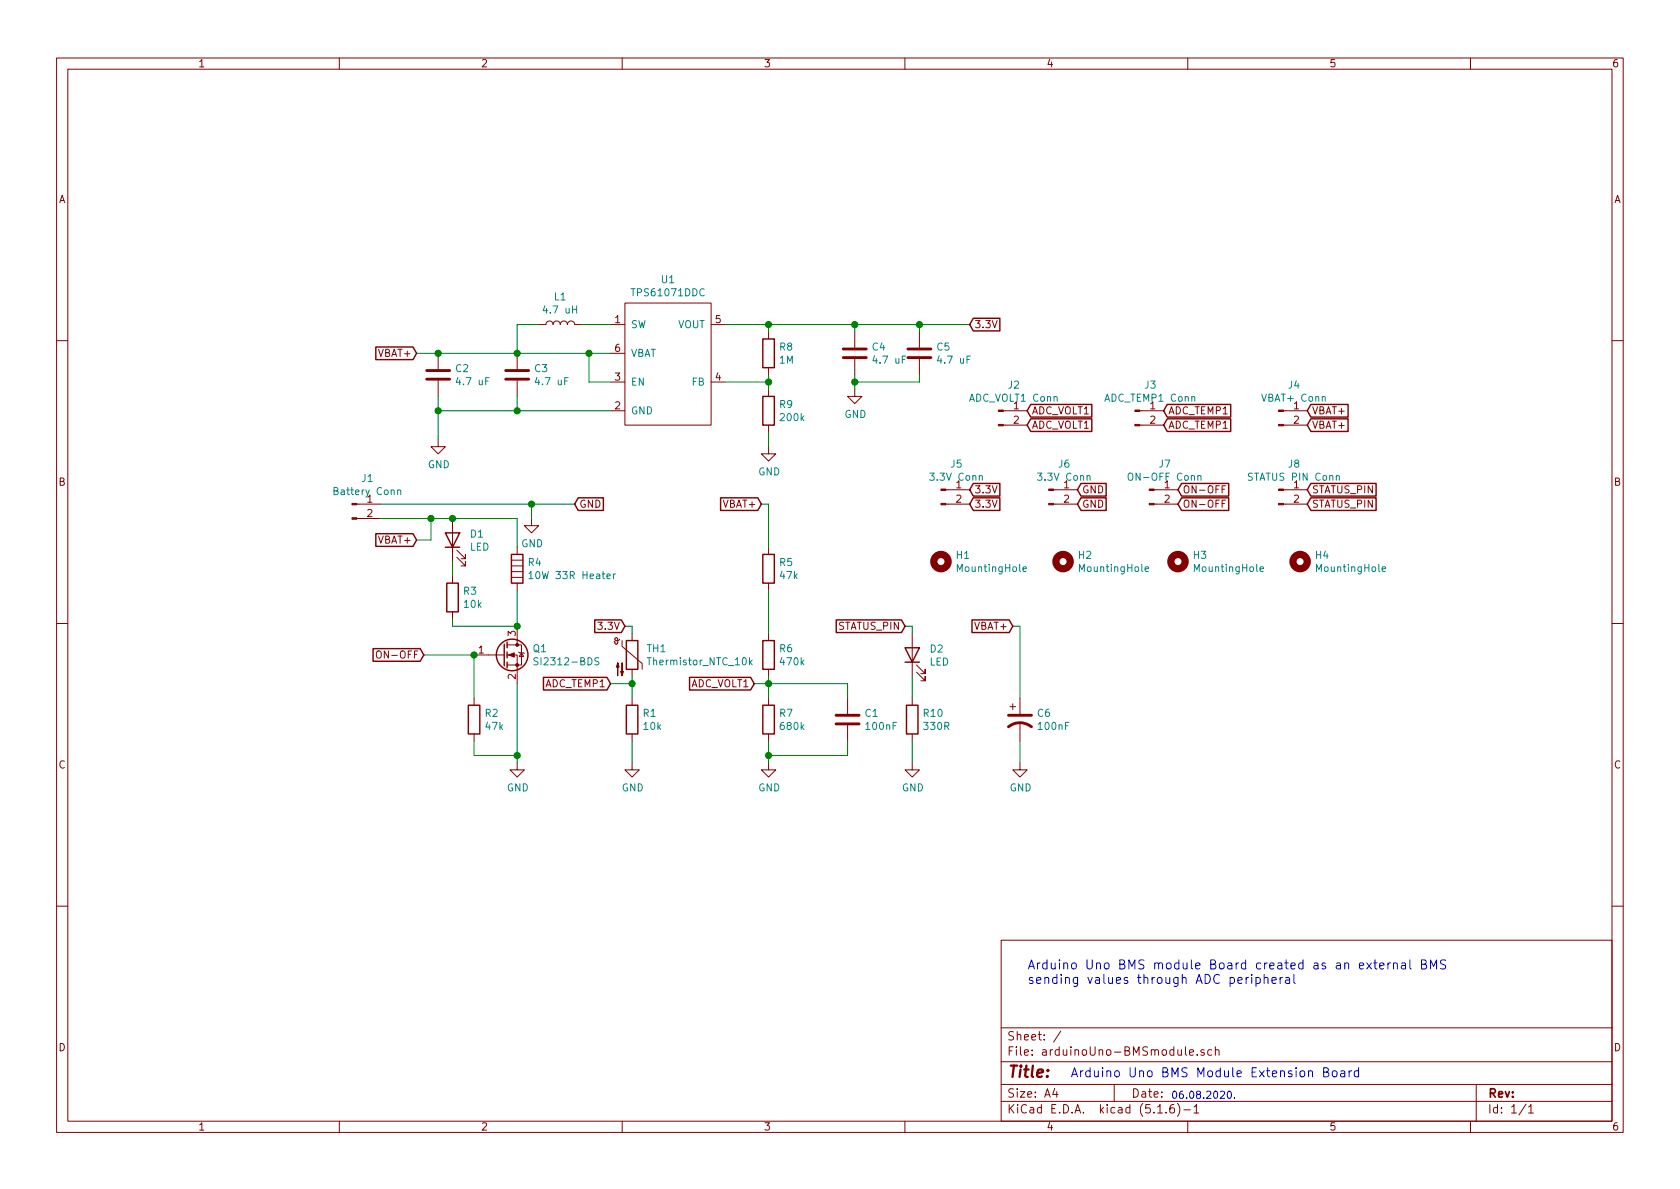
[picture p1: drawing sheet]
<svg xmlns="http://www.w3.org/2000/svg" width="297mm" height="210mm" viewBox="0 0 297 210" stroke-linecap="round" stroke-linejoin="round" font-family="sans-serif">
<g fill="none" stroke="#840000" stroke-width=".18">
<path d="M10 10.3h277v189.9h-277zM12 12.2h273v186.1h-273zM60 10.3v1.9M110 10.3v1.9M160 10.3v1.9M210 10.3v1.9M260 10.3v1.9M95.2 57.4h1.3a.63 .63 0 0 1 .7-.6 .63 .63 0 0 1 .6 .6 .63 .63 0 0 1 .6-.6 .63 .63 0 0 1 .7 .6 .63 .63 0 0 1 .6-.6 .63 .63 0 0 1 .6 .6 .63 .63 0 0 1 .7-.6 .63 .63 0 0 1 .6 .6h1.3M107.9 57.4h2.6M110.5 53.6h15.2v21.6h-15.2zM125.7 57.4h2.6M135.9 58.7v1.2"/>
<path d="M151.1 58.7v2.8M162.6 58.7v2.8M10 60.2h2M77.5 77.7v1.3h1.2l-1.2 1.3-1.3-1.3h1.3M77.5 62.5v2.8M77.5 67.3v2.8M91.4 62.5v2.8M91.4 67.3v2.8M107.9 72.6h2.6M107.9 67.6h2.6M107.9 62.5h2.6M125.7 67.6h2.6"/>
<path d="M135.9 79v1.3h1.3l-1.3 1.2-1.3-1.2h1.3M135.9 65v1.3M135.9 68.8v1.3M135.9 75.2v1.2M151.1 68.8v1.3h1.3l-1.3 1.3-1.2-1.3h1.2M151.1 63.5v2.8M162.6 63.5v2.8M177.4 75.2h4.2M177.4 72.6h4.2M201.5 75.2h4.2M201.5 72.6h4.2M226.9 75.2h4.2"/>
<path d="M226.9 72.6h4.2M285 60.2h2M63.1 89.1h4.2M63.1 91.7h4.2M80 91.7v7.6M80.8 98.5l1.5 1.6v-.8v.8h-.8M80.8 97.3l1.5 1.5v-.8v.8h-.8M90.4 99.1h2.1M91.4 96.8v1.2M94 91.7v1.3h1.2l-1.2 1.2-1.3-1.2h1.3M135.9 96.8v1.2M167.2 89.1h4.2"/>
<path d="M167.2 86.6h4.2M186.3 89.1h4.2M186.3 86.6h4.2M204.1 89.1h4.2M204.1 86.6h4.2M216.1 89h.4M216.1 86.5h.4M216.7 88.4h-.6v1.3M216.7 85.9h-.6v1.3M226.9 89.1h4.2M226.9 86.6h4.2M10 110.3h2"/>
<path d="M66.6 115.3l.3-.2a.47 .47 0 0 1 .5 .4l-.1 .7-.2 .2-.4-.1a1 1 0 0 1-.1-1zM80 101.8v1.3M80 108.2v1.3M83.8 115.8h5.4M89.7 115.8h1.7v5.1M89.7 114h2.5v3.6h-2.5M90.4 102.1h2.1M90.4 101.1h2.1M90.4 100.1h2.1M91.4 103.1v1.3M91.4 110.7v3.3M91.7 115.3l.1 .1h.8l.1 .2"/>
<path d="M92.2 115.4l.4 .7h-.8zM109.6 113l-.3 .3h-.3l-.3-.1v-.3l.3-.1 .2 .1v.8l-.2 .2-.3-.1v-.3l-.1-.1M110 113.3v1l3.5 3v1.1M111.8 112v1.3M111.8 118.4v1.2M135.9 103.1v1.3M135.9 112v1.3M135.9 118.4v1.2M161.3 112v7.6M162.1 118.9l1.5 1.5v-.8v.8h-.8M162.1 117.6l1.5 1.5v-.7v.7h-.8M285 110.3h2"/>
<path d="M83.8 123.4v1.3M83.8 129.8v1.3M91.4 134.9v1.2h1.3l-1.3 1.3-1.2-1.3h1.2M111.8 134.9v1.2h1.2l-1.2 1.3-1.3-1.3h1.3M111.8 123.4v1.3M111.8 129.8v1.3M135.9 134.9v1.2h1.3l-1.3 1.3-1.3-1.3h1.3M135.9 123.4v1.3M135.9 129.8v1.3M149.9 123.4v2.8M149.9 128.3v2.8M161.3 134.9v1.2h1.3l-1.3 1.3-1.3-1.3h1.3"/>
<path d="M161.3 123.4v1.3M161.3 129.8v1.3M178.6 125h1M179.1 124.5v1M180.3 134.9v1.2h1.3l-1.3 1.3-1.2-1.3h1.2M180.3 123.4v2.8M180.3 127.8v3.3M10 160.2h2M177 166.3h108v32h-108zM285 160.2h2M60 198.3v1.9M110 198.3v1.9"/>
<path d="M160 198.3v1.9M177 194.8h108M177 191.8h108M177 187.8h108M177 181.8h108M186.5 192.5l-.4 1h1M186.8 193v1M187.6 182.3l-1.3 2M197 191.8v3M204.7 196.8h.8M206.2 196.7v.1M207.5 195.3a.59 .59 0 0 0-.7 .7v.5l.2 .2 .4 .1 .2-.1 .1-.5-.2-.2-.4-.1-.3 .3"/>
<path d="M208.2 195.1a1.71 1.71 0 0 1 0 2.3M209.3 196.3h1.2M209.6 185.1v1.3l.2 .2M210 198.3v1.9M210.3 186.1l.7-.1v-.3l-.5-.1-.2 .2 .1 .7h.6M211.1 195.8l.4-.5v1.5M211.1 196.8h.9M211.7 186.5v.1M212.9 185.7a.37 .37 0 0 0-.6 .1l.1 .2 .5 .2 .1 .1-.2 .3-.5-.1M214.2 185.7l-.4-.1-.3 .3 .2 .6h.5M214.9 185.7h.1a.37 .37 0 0 1 .5 .1v.8M214.9 185.1v1.5"/>
<path d="M260 198.3v1.9M261 191.8v6.5M269.8 195.2l-1.2 2M270.3 195.8l.4-.5v1.5M270.3 196.8h.8"/>
</g>
<g fill="#840000" stroke="#840000" stroke-width=".18">
<path d="M226.1 89h.8v.3h-.8z"/>
<path d="M226.1 86.5h.8v.2h-.8z"/>
<path d="M62.2 91.6h.9v.2h-.9z"/>
<path d="M62.2 89h.9v.3h-.9z"/>
<path d="M176.5 75.1h.9v.2h-.9z"/>
<path d="M176.5 72.5h.9v.3h-.9z"/>
<path d="M226.1 75.1h.8v.2h-.8z"/>
<path d="M226.1 72.5h.8v.3h-.8z"/>
<path d="M200.7 75.1h.8v.2h-.8z"/>
<path d="M200.7 72.5h.8v.3h-.8z"/>
<path d="M203.2 89h.9v.3h-.9z"/>
<path d="M203.2 86.5h.9v.2h-.9z"/>
<path d="M185.4 89h.9v.3h-.9z"/>
<path d="M185.4 86.5h.9v.2h-.9z"/>
<path d="M166.4 89h.8v.3h-.8z"/>
<path d="M166.4 86.5h.8v.2h-.8z"/>
<path d="M109.2 117.2l.3 .8h-.5l.2-.8v2.3z"/>
<path d="M110 117.2v2.3l-.3-.8h.5l-.2 .8z"/>
<path d="M89.9 115.8l1-.4v.8z"/>
<circle cx="91.4" cy="117.6" r=".25"/>
<circle cx="91.4" cy="114" r=".25"/>
</g>
<g fill="none" stroke="#008484" stroke-width=".18">
<path d="M233.8 70.3l.2-.2 .3 .1v.8M70.3 86.8l.2-.2 .3 .1 .1 .8M70.3 86.6v.9M173.2 84.2l.1-.1h.3l.1 .8M192.2 84.2l.2-.1h.3v.8M199.5 83.8a.45 .45 0 0 1 .8 0 .88 .88 0 0 1-.3 1.1h-.4a1.07 1.07 0 0 1-.1-1.1zM211.8 84.2l.2-.1h.3v.8M236.3 84.2l.1-.1h.4v.8M93.5 101.4l.4-.3v1.2M93.5 102.3h.7M95.1 116.4l-.5-.1-.2 .3 .1 .3 .6 .2v.3l-.2 .2-.5-.1M105.9 116.4l-.5-.1-.2 .1v.3l.1 .2 .5 .1 .1 .3-.3 .3-.4-.1"/>
<path d="M108.5 101.5v.8M108.8 101.5l-.3 .2M132.5 116.3v1.3M132.6 117.1l.4 .5M133 116.7l-.5 .5M180.9 100.6l.6-.1-.1-.2-.3-.1-.2 .2v.6h.5M202.5 100.6l.6-.1-.1-.2-.3-.1-.2 .2v.6h.5M222.8 100.6l.6-.1-.1-.2-.3-.1-.2 .2 .1 .6h.4M244.4 100.6l.6-.1-.1-.2-.3-.1-.2 .2v.6h.5"/>
</g>
<g fill="none" stroke="#840000" stroke-width="1.3">
<circle cx="166.4" cy="99.3" r="1.27"/>
<circle cx="188" cy="99.3" r="1.27"/>
<circle cx="208.3" cy="99.3" r="1.27"/>
<circle cx="229.9" cy="99.3" r="1.27"/>
</g>
<path d="M75.4 67.1h4.1M75.4 65.5h4.1M89.4 67.1h4.1M89.4 65.5h4.1M149.1 63.2h4.1M149.1 61.7h4.1M160.5 63.2h4.1M160.5 61.7h4.1M147.8 126.5h4.1M147.8 128h4.1M178.3 128.5a3.3 3.3 0 0 1 4.1 0M178.3 126.5h4.1" fill="none" stroke="#840000" stroke-width=".51"/>
<g fill="none" stroke="#840000" stroke-width=".25">
<path d="M134.9 59.9h2v5.1h-2zM172.1 56.3h4.7v2.2h-4.7l-.7-1.1zM66.4 61.4h6.6l.7 1.1-.7 1.1h-6.6zM134.9 70.1h2v5.1h-2zM182.2 71.5h10.8v2.3h-10.8l-.6-1.2zM182.2 74.1h10.8v2.2h-10.8l-.6-1.1zM206.4 71.5h11.2v2.3h-11.2l-.7-1.2zM206.4 74.1h11.2v2.2h-11.2l-.7-1.1zM231.8 71.5h6.6v2.3h-6.6l-.7-1.2zM231.8 74.1h6.6v2.2h-6.6l-.7-1.1zM66.4 94.4h6.6l.7 1.1-.7 1.1h-6.6zM78.7 94.2h2.6l-1.3 2.6z"/>
<path d="M78.7 96.8h2.6M90.4 98h2.1v5.1h-2.1zM102.2 88h4.5v2.3h-4.5l-.6-1.2zM127.4 88h6.6l.6 1.1-.6 1.2h-6.6zM134.9 98h2v5.1h-2zM172.1 85.5h4.7v2.2h-4.7l-.7-1.1zM172.1 88h4.7v2.3h-4.7l-.7-1.2zM191.1 85.5h4.5v2.2h-4.5l-.6-1.1zM191.1 88h4.5v2.3h-4.5l-.6-1.2zM208.9 88h8.3v2.3h-8.3l-.6-1.2zM208.9 85.5h8.3v2.2h-8.3l-.6-1.1zM231.8 88h11.5v2.3h-11.5l-.7-1.2z"/>
<path d="M231.8 85.5h11.5v2.2h-11.5l-.7-1.1zM66 114.7h8.3l.6 1.1-.6 1.1h-8.3zM79 103.1h2v5.1h-2zM89.2 113.9v3.8M89.7 113.5v1M89.7 115.3v1M89.7 117.1v1M96.1 119.8h11.2l.6 1.1-.6 1.1h-11.2zM105.2 109.6h4.7l.6 1.1-.6 1.2h-4.7zM110.7 113.3h2.1v5.1h-2.1zM121.9 119.8h10.8l.6 1.1-.6 1.1h-10.8zM134.9 113.3h2v5.1h-2z"/>
<path d="M147.9 109.6h11.5l.6 1.1-.6 1.2h-11.5zM160 114.5h2.6l-1.3 2.6zM160 117.1h2.6M171.9 109.6h6.5l.7 1.1-.7 1.2h-6.5zM82.8 124.7h2v5.1h-2zM110.7 124.7h2.1v5.1h-2.1zM134.9 124.7h2v5.1h-2zM160.3 124.7h2v5.1h-2z"/>
<circle cx="90.6" cy="115.8" r="2.79"/>
</g>
<g fill="none" stroke="#008400" stroke-width=".18">
<path d="M95.2 57.4h-3.8v5.1M102.9 57.4h5M128.3 57.4h43.1M135.9 57.4v1.3M151.1 57.4v1.3M162.6 57.4v1.3M73.7 62.5h34.2M77.5 70.1v7.6M77.5 72.6h30.4M91.4 70.1v2.5M104.1 62.5v5.1h3.8M128.3 67.6h7.6"/>
<path d="M135.9 66.3v2.5M135.9 76.4v2.6M151.1 66.3v2.5M162.6 66.3v1.3h-11.5M67.3 91.7h24.1v5.1M67.3 89.1h34.3M76.2 91.7v3.8h-2.5M80 99.3v2.5M94 89.1v2.6M134.6 89.1h1.3v7.7M74.9 115.8h8.9v7.6M91.4 104.4v6.3h-11.4v-1.2"/>
<path d="M110.5 110.7h1.3v1.3M111.8 119.6v3.8M135.9 104.4v7.6M135.9 119.6v3.8M160 110.7h1.3v1.3M161.3 119.6v3.8M179.1 110.7h1.2v12.7M83.8 131.1v2.5h7.6M91.4 120.9v14M107.9 120.9h3.9M111.8 131.1v3.8M133.3 120.9h16.6v2.5"/>
<path d="M135.9 131.1v3.8M149.9 131.1v2.5h-14M161.3 131.1v3.8M180.3 131.1v3.8"/>
</g>
<g fill="none" stroke="#0000c2" stroke-width=".18">
<path d="M221.3 172.3v.2M221.3 172.8v1.1M222.1 172.9l.4-.1 .3 .3v.5l-.1 .2h-.6M222.1 172.8v1.6M223.5 173l.2-.2 .4 .1 .1 1M223.5 172.3v1.6M224.9 173.4l.8-.2-.1-.3-.5-.1-.2 .3 .1 .7h.6M226.3 172.8v1.1M226.8 172.8l-.3 .1-.2 .2M227.3 172.9h.6l.1 1M228 173.2l-.5 .1a.31 .31 0 0 0-.3 .3 .31 .31 0 0 0 .3 .3l.5-.1M228.8 172.3v1.4l.2 .2"/>
<path d="M242.9 170.3h.6M243.1 169.7v1.4l.1 .2h.3M243.9 170.8l.8-.1-.1-.3-.4-.1-.3 .2 .1 .8h.6M245.4 170.3v1M245.8 170.3l-.3 .1-.1 .2M246.4 170.4l.2-.1 .4 .1 .1 .9M246.4 170.3v1M247.8 170.4h.6l.1 .9M248.5 170.7h-.5a.31 .31 0 0 0-.3 .3 .31 .31 0 0 0 .3 .3h.5M249.3 169.7v1.4l.2 .2M251.3 170.5h.6l.2-.1 .1-.4-.2-.2-.7-.1v1.6h.6l.3-.3a.42 .42 0 0 0-.3-.5M252.9 171.3v-1.6l.6 1.2 .5-1.2v1.6"/>
<path d="M255.6 169.8l-.6-.1-.2 .2v.5l.6 .3 .2 .3-.3 .3h-.6M217.1 193.1l.2-.1a.67 .67 0 0 1 .4 .6 .67 .67 0 0 1-.4 .6l-.3-.2v-.3zM218.3 194.1v.1M234 189.6l.7-.1 .2-.2-.2-.4-.7-.1v1.6h.6l.3-.3a.42 .42 0 0 0-.3-.5M235.6 189.5l.3-.1 .4 .1 .1 .6-.2 .2-.3 .1-.3-.1zM237.1 189.4h.6l.1 1M237.8 189.7l-.6 .1a.31 .31 0 0 0-.2 .3 .31 .31 0 0 0 .2 .3l.6-.1M238.5 189.4v1M239 189.4h-.3l-.2 .3M240.2 189.4h-.4l-.4 .3v.4l.2 .2h.6M240.2 188.8v1.6"/>
</g>
<g fill="#008400" stroke="#008400" stroke-width=".25">
<circle cx="91.4" cy="110.7" r=".51"/>
<circle cx="80" cy="91.7" r=".51"/>
<circle cx="94" cy="89.1" r=".51"/>
<circle cx="91.4" cy="62.5" r=".51"/>
<circle cx="135.9" cy="133.6" r=".51"/>
<circle cx="135.9" cy="120.9" r=".51"/>
<circle cx="111.8" cy="120.9" r=".51"/>
<circle cx="104.1" cy="62.5" r=".51"/>
<circle cx="162.6" cy="57.4" r=".51"/>
<circle cx="91.4" cy="72.6" r=".51"/>
<circle cx="83.8" cy="115.8" r=".51"/>
<circle cx="91.4" cy="133.6" r=".51"/>
<circle cx="135.9" cy="67.6" r=".51"/>
<circle cx="77.5" cy="72.6" r=".51"/>
<circle cx="135.9" cy="57.4" r=".51"/>
<circle cx="77.5" cy="62.5" r=".51"/>
<circle cx="151.1" cy="57.4" r=".51"/>
<circle cx="76.2" cy="91.7" r=".51"/>
<circle cx="151.1" cy="67.6" r=".51"/>
</g>
<text font-size="2.8" fill="#840000" x="178" y="190.5">Title:</text>
<g font-size="2.2" fill="#0000c2">
<text x="181.6" y="171.4">Arduino Uno BMS module Board created as an external BMS</text>
<text x="181.6" y="174">sending values through ADC peripheral</text>
<text x="189.2" y="190.5">Arduino Uno BMS Module Extension Board</text>
</g>
<g font-size="2.1" fill="#840000">
<text x="178" y="184">Sheet: /</text>
<text x="178" y="186.7">File: arduinoUno-BMSmodule.sch</text>
<text x="178" y="196.9">KiCad E.D.A. kicad (5.1.6)-1</text>
<text x="178" y="194.1">Size: A4</text>
<text x="200" y="194.1">Date:</text>
<text x="263" y="194.1">Rev:</text>
<text x="263" y="196.9">Id: 1/1</text>
</g>
<g font-size="1.8" fill="#840000">
<text x="35" y="11.9">1</text>
<text x="85" y="11.9">2</text>
<text x="135" y="11.9">3</text>
<text x="185" y="11.9">4</text>
<text x="235" y="11.9">5</text>
<text x="285" y="11.9">6</text>
<text x="10.4" y="35.9">A</text>
<text x="285.4" y="35.9">A</text>
<text x="108.7" y="57.1">1</text>
<text x="126.5" y="57.1">5</text>
<text x="172.2" y="58">3.3V</text>
<text x="67" y="63.1">VBAT+</text>
<text x="108.7" y="62.2">6</text>
<text x="108.7" y="67.3">3</text>
<text x="126.5" y="67.3">4</text>
<text x="108.7" y="72.4">2</text>
<text x="179.2" y="72.4">1</text>
<text x="179.2" y="74.9">2</text>
<text x="182.4" y="73.3">ADC_VOLT1</text>
<text x="182.4" y="75.8">ADC_VOLT1</text>
<text x="203.4" y="72.4">1</text>
<text x="203.4" y="74.9">2</text>
<text x="206.5" y="73.3">ADC_TEMP1</text>
<text x="206.5" y="75.8">ADC_TEMP1</text>
<text x="228.8" y="72.4">1</text>
<text x="228.8" y="74.9">2</text>
<text x="231.9" y="73.3">VBAT+</text>
<text x="231.9" y="75.8">VBAT+</text>
<text x="10.4" y="85.9">B</text>
<text x="64.9" y="88.9">1</text>
<text x="102.4" y="89.8">GND</text>
<text x="128" y="89.8">VBAT+</text>
<text x="169.1" y="86.4">1</text>
<text x="169.1" y="88.9">2</text>
<text x="172.2" y="87.2">3.3V</text>
<text x="172.2" y="89.8">3.3V</text>
<text x="188.1" y="86.4">1</text>
<text x="188.1" y="88.9">2</text>
<text x="191.3" y="87.2">GND</text>
<text x="191.3" y="89.8">GND</text>
<text x="205.9" y="86.4">1</text>
<text x="205.9" y="88.9">2</text>
<text x="209.1" y="89.8">ON-OFF</text>
<text x="209.1" y="87.2">ON-OFF</text>
<text x="228.8" y="86.4">1</text>
<text x="228.8" y="88.9">2</text>
<text x="231.9" y="89.8">STATUS_PIN</text>
<text x="231.9" y="87.2">STATUS_PIN</text>
<text x="285.4" y="85.9">B</text>
<text x="64.9" y="91.4">2</text>
<text x="67" y="96.1">VBAT+</text>
<text x="91.2" y="112.5" transform="rotate(-90 91.2 112.5)">3</text>
<text x="106.1" y="111.4">3.3V</text>
<text x="148.2" y="111.4">STATUS_PIN</text>
<text x="172.4" y="111.4">VBAT+</text>
<text x="67.4" y="116.5">ON-OFF</text>
<text x="84.6" y="115.6">1</text>
<text x="91.2" y="120.1" transform="rotate(-90 91.2 120.1)">2</text>
<text x="96.4" y="121.5">ADC_TEMP1</text>
<text x="122" y="121.5">ADC_VOLT1</text>
<text x="10.4" y="135.9">C</text>
<text x="285.4" y="135.9">C</text>
<text x="10.4" y="185.9">D</text>
<text x="285.4" y="185.9">D</text>
<text x="35" y="199.9">1</text>
<text x="85" y="199.9">2</text>
<text x="135" y="199.9">3</text>
<text x="185" y="199.9">4</text>
<text x="235" y="199.9">5</text>
<text x="285" y="199.9">6</text>
</g>
<g font-size="1.8" fill="#008484">
<text x="98" y="53.1">L1</text>
<text x="112" y="52.4">TPS61071DDC</text>
<text x="117" y="50.1">U1</text>
<text x="96.4" y="55.4">4.7 uH</text>
<text x="111.5" y="58">SW</text>
<text x="119.8" y="58">VOUT</text>
<text x="80.6" y="65.8">C2</text>
<text x="94.6" y="65.8">C3</text>
<text x="111.5" y="63.1">VBAT</text>
<text x="137.8" y="64.3">1M</text>
<text x="137.9" y="62">R8</text>
<text x="154.3" y="62">C4</text>
<text x="154.7" y="64.3">4.7 uF</text>
<text x="165.7" y="62">C5</text>
<text x="166.1" y="64.3">4.7 uF</text>
<text x="81" y="68.1">4.7 uF</text>
<text x="95" y="68.1">4.7 uF</text>
<text x="111.5" y="68.2">EN</text>
<text x="122.4" y="68.2">FB</text>
<text x="171.5" y="71">ADC_VOLT1 Conn</text>
<text x="178.3" y="68.7">J2</text>
<text x="195.6" y="71">ADC_TEMP1 Conn</text>
<text x="202.4" y="68.7">J3</text>
<text x="223.4" y="71">VBAT+ Conn</text>
<text x="227.8" y="68.7">J4</text>
<text x="111.5" y="73.3">GND</text>
<text x="137.9" y="72.2">R9</text>
<text x="138.1" y="74.5">200k</text>
<text x="149.3" y="73.9">GND</text>
<text x="75.6" y="82.8">GND</text>
<text x="168.1" y="82.7">J5</text>
<text x="187.2" y="82.7">J6</text>
<text x="205" y="82.7">J7</text>
<text x="227.8" y="82.7">J8</text>
<text x="59.4" y="87.5">Battery Conn</text>
<text x="64" y="85.2">J1</text>
<text x="134.1" y="84.1">GND</text>
<text x="164.8" y="85">3.3V Conn</text>
<text x="183.8" y="85">3.3V Conn</text>
<text x="200.1" y="85">ON-OFF Conn</text>
<text x="221.1" y="85">STATUS PIN Conn</text>
<text x="83.2" y="95.1">D1</text>
<text x="83.1" y="97.4">LED</text>
<text x="92.2" y="96.8">GND</text>
<text x="93.4" y="100.1">R4</text>
<text x="137.9" y="100.1">R5</text>
<text x="169.1" y="98.8">H1</text>
<text x="169.5" y="101.1">MountingHole</text>
<text x="190.7" y="98.8">H2</text>
<text x="191.1" y="101.1">MountingHole</text>
<text x="211" y="98.8">H3</text>
<text x="211.4" y="101.1">MountingHole</text>
<text x="232.6" y="98.8">H4</text>
<text x="233" y="101.1">MountingHole</text>
<text x="82" y="105.2">R3</text>
<text x="82.1" y="107.5">10k</text>
<text x="94.4" y="102.4">10W 33R Heater</text>
<text x="138" y="102.4">47k</text>
<text x="94.3" y="115.3">Q1</text>
<text x="95.2" y="117.6">SI2312-BDS</text>
<text x="114.4" y="115.3">TH1</text>
<text x="114.9" y="117.6">Thermistor_NTC_10k</text>
<text x="137.9" y="115.3">R6</text>
<text x="138.1" y="117.6">470k</text>
<text x="164.3" y="117.7">LED</text>
<text x="164.5" y="115.4">D2</text>
<text x="85.8" y="126.8">R2</text>
<text x="85.9" y="129.1">47k</text>
<text x="113.7" y="126.8">R1</text>
<text x="113.9" y="129.1">10k</text>
<text x="137.9" y="126.8">R7</text>
<text x="138.1" y="129.1">680k</text>
<text x="153" y="126.8">C1</text>
<text x="153.2" y="129.1">100nF</text>
<text x="163.3" y="126.8">R10</text>
<text x="163.5" y="129.1">330R</text>
<text x="183.5" y="126.8">C6</text>
<text x="183.7" y="129.1">100nF</text>
<text x="89.6" y="139.9">GND</text>
<text x="109.9" y="139.9">GND</text>
<text x="134.1" y="139.9">GND</text>
<text x="159.5" y="139.9">GND</text>
<text x="178.5" y="139.9">GND</text>
</g>
<text font-size="1.8" fill="#0000c2" x="207" y="194.3">06.08.2020.</text>
</svg>
